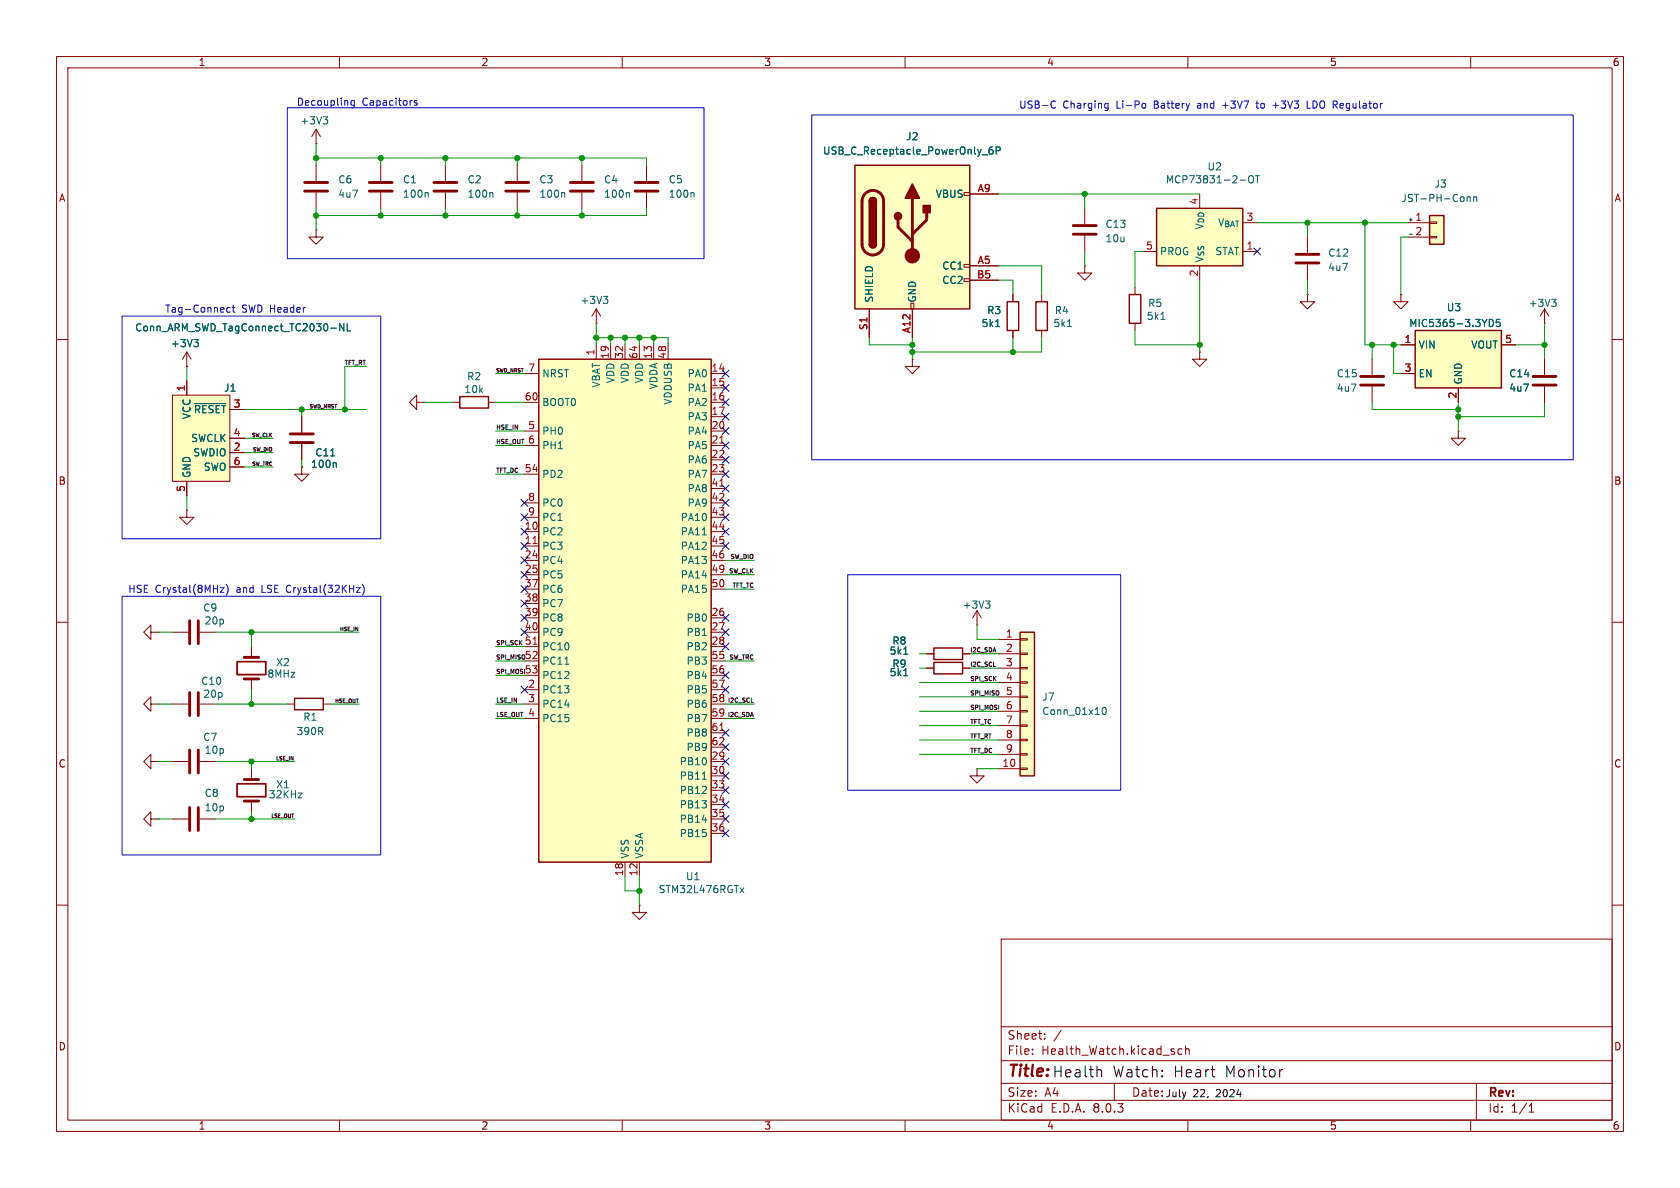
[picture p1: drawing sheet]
<svg xmlns="http://www.w3.org/2000/svg" width="297mm" height="210mm" viewBox="0 0 297 210" stroke-linecap="round" stroke-linejoin="round" font-family="sans-serif">
<g fill="none" stroke="#840000" stroke-width=".18">
<path d="M10 10h277v190h-277zM12 12h273v186h-273zM60 10v2M110 10v2M160 10v2M210 10v2M260 10v2M67.3 29.2v2.8M67.3 34v2.8M78.7 29.2v2.8M78.7 34v2.8M91.4 29.2v2.8"/>
<path d="M91.4 34v2.8M102.9 29.2v2.8M102.9 34v2.8M114.3 29.2v2.8M114.3 34v2.8M10 60h2M55.9 40.6v1.3h1.2l-1.2 1.3-1.3-1.3h1.3M55.9 40.6h.1M285 60h2M10 110h2M163.8 118.1h1.3M170.2 118.1h1.2"/>
<path d="M285 110h2M172.7 135.9v1.3h1.3l-1.3 1.2-1.3-1.2h1.3M172.7 135.9h.1M10 160h2M285 160h2M177 166h108v32h-108zM60 198v2M110 198v2M160 198v2M177 194.5h108M177 191.5h108M177 187.5h108"/>
<path d="M177 181.5h108M182.5 186.3v.1M182.5 185.5v.1M184.7 183.6v.1M184.7 182.8v.1M187.6 182.1l-1.3 2M197 191.5v3M207.6 186v.3M209 185.5l-.5-.1-.3 .3v.4l.2 .2h.6M209.6 185.5l.2-.1 .4 .1v.9M209.6 184.9v1.5M210 198v2"/>
<path d="M260 198v2M261 191.5v6.5M270.3 196.6h.9M270.3 195.5l.4-.4v1.5"/>
</g>
<path d="M65.3 33.8h4M65.3 32.3h4M76.7 33.8h4.1M76.7 32.3h4.1M89.4 33.8h4.1M89.4 32.3h4.1M100.8 33.8h4.1M100.8 32.3h4.1M112.3 33.8h4M112.3 32.3h4" fill="none" stroke="#840000" stroke-width=".51"/>
<path d="M75.5 34l.2 .2v.7M87 34l.1 .2v.7M99.7 34l.1 .2v.7M111.1 34l.2 .2v.7M122.5 34l.2 .2v.7M159.8 119.5h.7" fill="none" stroke="#006464" stroke-width=".18"/>
<path d="M165.1 117.1h5.1v2h-5.1z" fill="none" stroke="#840000" stroke-width=".25"/>
<path d="M180.3 111.8h2.6v25.4h-2.6z" fill="#ffffc2"/>
<g fill="none" stroke="#840000" stroke-width=".18">
<path d="M55.9 25.4h.1M55.9 22.9v2.5M55.9 29.2v2.8M55.9 34v2.8M55.9 22.9l-.8 1.2M55.9 22.9l.7 1.2M73.7 71.1v-1.2l-1.3 1.2 1.3 1.3v-1.3h1.2M74.9 71.1h.1M80 71.1h1.3M86.4 71.1h1.2M176.5 113h3.8M176.5 115.6h3.8"/>
<path d="M176.5 118.1h3.8M180.3 118h1.3v.2h-1.3zM180.3 115.4h1.3v.3h-1.3zM180.3 112.9h1.3v.3h-1.3zM176.5 135.9h3.8M176.5 120.7h3.8M176.5 123.2h3.8M176.5 125.7h3.8M176.5 128.3h3.8M176.5 130.8h3.8M176.5 133.4h3.8M180.3 135.8h1.3v.2h-1.3z"/>
<path d="M180.3 133.2h1.3v.3h-1.3zM180.3 130.7h1.3v.2h-1.3zM180.3 128.1h1.3v.3h-1.3zM180.3 125.6h1.3v.3h-1.3zM180.3 123.1h1.3v.2h-1.3zM180.3 120.5h1.3v.3h-1.3z"/>
</g>
<path d="M81.3 70.1h5.1v2h-5.1zM180.3 111.8h2.6v25.4h-2.6z" fill="none" stroke="#840000" stroke-width=".25"/>
<path d="M57.1 20.6h.8l-.4 .5M57.7 21.1l.2 .3v.3l-.2 .2M195 125.1l.1-.1a.68 .68 0 0 1 .5 .7 .68 .68 0 0 1-.5 .6 .84 .84 0 0 1-.1-1.2z" fill="none" stroke="#006464" stroke-width=".18"/>
<path d="M53.8 33.8h4.1M53.8 32.3h4.1" fill="none" stroke="#840000" stroke-width=".51"/>
<path d="M30.5 69.9h10.1v15.2h-10.1z" fill="#ffffc2"/>
<g fill="none" stroke="#840000" stroke-width=".18">
<path d="M30.5 69.9h10.1v15.2h-10.1zM33 64.8h.1M33 62.2v2.6M33 67.3v2.6M33 62.2l-.7 1.3M33 62.2l.8 1.3M40.6 72.4h2.6M40.6 77.5h2.6M273 63.5v2.8M273 68.3v2.8M33 90.2v1.2h1.3l-1.3 1.3-1.3-1.3h1.3M33 90.2h.1"/>
<path d="M33 85.1v2.5M40.6 80h2.6M40.6 82.6h2.6"/>
</g>
<path d="M58.5 58h1M60.8 57.2v1.3l-.7-1.3v1.3M61.4 57.2v1.3h.6M34.3 60h.8l-.5 .5M34.4 71.3h5.5M34.8 60.5l.3 .2v.3l-.3 .3" fill="none" stroke="#006464" stroke-width=".18"/>
<path d="M271 68.1h4.1M271 66.5h4.1" fill="none" stroke="#840000" stroke-width=".51"/>
<path d="M252.7 38.1h2.6v5.1h-2.6z" fill="#ffffc2"/>
<path d="M248.9 39.4h3.8M252.7 39.2h1.3v.3h-1.3zM105.4 57.2h.1M105.4 54.6l-.8 1.3M105.4 54.6v2.6M105.4 54.6l.8 1.3M248.9 41.9h3.8M252.7 41.8h1.3v.2h-1.3zM273 57.2h.1M273 54.6l-.7 1.3M273 54.6v2.6M273 54.6l.8 1.3" fill="none" stroke="#840000" stroke-width=".18"/>
<path d="M252.7 38.1h2.6v5.1h-2.6z" fill="none" stroke="#840000" stroke-width=".25"/>
<path d="M259.4 34.8v.8M259.4 34.9l.2-.1h.3v.8M260.5 34.9l.2-.1h.3l.1 .8M260.5 34.8v.8M106.7 52.4h.8l-.5 .5M107.2 52.9l.3 .2v.3l-.3 .3M274.3 52.9h.8l-.4 .5M274.9 53.4l.2 .2v.3l-.2 .3" fill="none" stroke="#006464" stroke-width=".18"/>
<path d="M250.2 58.4h15.2v10.2h-15.2z" fill="#ffffc2"/>
<path d="M250.2 58.4h15.2v10.2h-15.2z" fill="none" stroke="#840000" stroke-width=".25"/>
<g fill="none" stroke="#840000" stroke-width=".18">
<path d="M231.1 52.1v1.2h1.3l-1.3 1.3-1.2-1.3h1.2M231.1 52.1h.1M247.6 52.1v1.2h1.3l-1.3 1.3-1.2-1.3h1.2M247.6 52.1h.1M53.3 73.7v2.8M53.3 78.5v2.8M212.1 62.2v1.3h1.3l-1.3 1.3-1.3-1.3h1.3M212.1 62.2h.1M247.6 61h2.6M247.6 66h2.6M257.8 68.6v2.5M265.4 61h2.6"/>
<path d="M53.3 82.6v1.2h1.3l-1.3 1.3-1.2-1.3h1.2M53.3 82.6h.1"/>
</g>
<path d="M263.3 56.5a.64 .64 0 0 1 .7 .6 .64 .64 0 0 1-.7 .6zM265.2 56.5h-.6l-.1 .6 .2-.2 .4 .1 .1 .2v.4l-.2 .1-.5-.1M58.5 80.6h.7M59.3 81.8l.2 .2v.6" fill="none" stroke="#006464" stroke-width=".18"/>
<path d="M51.3 78.2h4.1M51.3 76.7h4.1" fill="none" stroke="#840000" stroke-width=".51"/>
<path d="M95.2 63.5h30.5v88.9h-30.5z" fill="#ffffc2"/>
<path d="M199.6 52.1h2.1v5.1h-2.1zM95.2 63.5h30.5v88.9h-30.5zM52.1 123.4h5v2.1h-5z" fill="none" stroke="#840000" stroke-width=".25"/>
<g fill="none" stroke="#840000" stroke-width=".18">
<path d="M200.7 50.8v1.3M200.7 57.2v1.2M231.1 41.9v2.8M231.1 46.7v2.8M92.7 66h2.5M92.7 71.1h2.5M92.7 76.2h2.5M92.7 78.7h2.5M105.4 61v2.5M107.9 61v2.5M110.5 61v2.5M113 61v2.5"/>
<path d="M115.6 61v2.5M118.1 61v2.5M125.7 66h2.6M125.7 68.6h2.6M125.7 71.1h2.6M125.7 73.7h2.6M125.7 76.2h2.6M125.7 78.7h2.6M242.6 63.5v2.8M242.6 68.3v2.8M257.8 76.2v1.3h1.3l-1.3 1.2-1.3-1.2h1.3M257.8 76.2h.1"/>
<path d="M92.7 94h2.5M92.7 96.5h2.5M92.7 83.8h2.5M92.7 99.1h2.5M92.7 88.9h2.5M92.7 91.4h2.5M125.7 94h2.6M125.7 96.5h2.6M125.7 81.3h2.6M125.7 83.8h2.6M125.7 99.1h2.6M125.7 86.4h2.6"/>
<path d="M125.7 88.9h2.6M125.7 91.4h2.6M92.7 101.6h2.5M92.7 109.2h2.5M92.7 111.8h2.5M92.7 114.3h2.5M92.7 104.1h2.5M92.7 106.7h2.5M92.7 116.8h2.5M92.7 119.4h2.5M125.7 101.6h2.6M125.7 109.2h2.6"/>
<path d="M125.7 111.8h2.6M125.7 114.3h2.6M125.7 104.1h2.6M125.7 116.8h2.6M125.7 119.4h2.6M30.5 124.5h2.8M50.8 124.5h1.3M57.1 124.5h1.3M92.7 121.9h2.5M92.7 124.5h2.5M92.7 127h2.5M125.7 121.9h2.6"/>
<path d="M125.7 134.6h2.6M125.7 124.5h2.6M125.7 137.2h2.6M125.7 139.7h2.6M125.7 127h2.6M125.7 129.5h2.6M125.7 132.1h2.6M30.5 144.8h2.8M35.3 144.8h2.8M110.5 152.4v2.5M113 152.4v2.5M125.7 142.2h2.6"/>
<path d="M125.7 144.8h2.6M125.7 147.3h2.6"/>
</g>
<path d="M127.2 78.3h.8M94.2 96.1h.7M127.2 85.9h.8M94.2 113.9h.7M127.2 129.1h.8" fill="none" stroke="#a90000" stroke-width=".18"/>
<path d="M205.2 56.5h.8M124.2 94.6h.7M99.8 117.4h.8M124.2 137.7h.7M130.8 157l.7 .8M131.5 157l-.7 .8" fill="none" stroke="#006464" stroke-width=".18"/>
<path d="M229.1 46.5h4.1M229.1 45h4.1M240.5 68.1h4.1M240.5 66.5h4.1M33.5 122.4v4.1M35.1 122.4v4.1M33.5 142.7v4.1M35.1 142.7v4.1" fill="none" stroke="#840000" stroke-width=".51"/>
<path d="M204.5 36.8h15.2v10.2h-15.2z" fill="#ffffc2"/>
<path d="M204.5 36.8h15.2v10.2h-15.2z" fill="none" stroke="#840000" stroke-width=".25"/>
<path d="M191.8 36.8v2.8M191.8 41.7v2.8M201.9 44.5h2.6M212.1 47v2.5M219.7 44.5h2.5" fill="none" stroke="#840000" stroke-width=".18"/>
<path d="M219.2 31.8h1M220.8 31.2l.2-.1a.43 .43 0 0 1 .6 .4v.4a.42 .42 0 0 1-.4 .4 .42 .42 0 0 1-.5-.4zM221.9 31.1h.8M222.3 31.1v1.2" fill="none" stroke="#006464" stroke-width=".18"/>
<path d="M189.7 39.9h4.1M189.7 41.4h4.1" fill="none" stroke="#840000" stroke-width=".51"/>
<path d="M151.1 29.2h20.3v25.4h-20.3z" fill="#ffffc2"/>
<g fill="none" stroke="#840000" stroke-width=".18">
<path d="M170.4 34h1v.5h-1zM171.4 34.3h5.1M153.7 54.6v5.1M161 53.6h.5v1h-.5zM161.3 54.6v5.1M170.4 49.3h1v.5h-1zM170.4 46.7h1v.5h-1zM171.4 47h5.1M171.4 49.5h5.1M179.1 52.1v1.2M179.1 58.4v1.3M184.1 52.1v1.2"/>
<path d="M184.1 58.4v1.3M191.8 47v1.3h1.2l-1.2 1.2-1.3-1.2h1.3M191.8 47h.1M247.6 52.1h.1M33 64.8h.1M33 67.3v2.6M40.6 72.4h2.6M40.6 77.5h2.6M53.3 73.7v2.8M53.3 78.5v2.8M161.3 63.5v1.3h1.3l-1.3 1.2-1.3-1.2h1.3M161.3 63.5h.1"/>
<path d="M247.6 61h2.6M247.6 66h2.6M257.8 68.6v2.5M265.4 61h2.6M273 63.5v2.8M273 68.3v2.8M33 85.1v2.5M40.6 80h2.6M40.6 82.6h2.6M53.3 82.6h.1M26.7 111.8v-1.3l-1.3 1.3 1.3 1.2v-1.2h1.2M27.9 111.8h.1"/>
<path d="M30.5 111.8h2.8M35.3 111.8h2.8M44.4 114.3v1.9M163.8 115.6h1.3M163.8 118.1h1.3M170.2 115.6h1.2M170.2 118.1h1.2M172.7 110.5h.1M172.7 108l-.7 1.2M172.7 108v2.5M172.7 108l.8 1.2M26.7 124.5v-1.3l-1.3 1.3 1.3 1.2v-1.2h1.2"/>
<path d="M26.7 134.6v-1.2l-1.3 1.2 1.3 1.3v-1.3h1.2M27.9 124.5h.1M27.9 134.6h.1M30.5 134.6h2.8M35.3 134.6h2.8M44.4 120v1.9M44.4 135.9v1.9M26.7 144.8v-1.3l-1.3 1.3 1.3 1.3v-1.3h1.2M27.9 144.8h.1M44.4 141.6v1.9M113 160v1.3h1.3l-1.3 1.3-1.2-1.3h1.2M113 160h.1"/>
</g>
<path d="M151.1 29.2h20.3v25.4h-20.3zM153.7 35.6a.64 .64 0 0 1 .6-.7 .64 .64 0 0 1 .6 .7M153.7 43.2a.64 .64 0 0 0 .6 .6 .64 .64 0 0 0 .6-.6M178.1 53.3h2v5.1h-2zM183.1 53.3h2.1v5.1h-2.1zM165.1 114.6h5.1v2h-5.1z" fill="none" stroke="#840000" stroke-width=".25"/>
<path d="M153 34.2a1.9 1.9 0 0 1 2-.4 1.9 1.9 0 0 1 1.2 1.8v7.6a1.91 1.91 0 0 1-1.9 1.9 1.91 1.91 0 0 1-1.9-1.9v-7.8l.2-.6zM158.7 38.9v1.2l2.6 2.6M161.3 35.1v10.1M163.8 37.6v1.3l-2.5 2.5M33.5 109.7v4.1M35.1 109.7v4.1M43.2 116.2h2.5M33.5 132.6v4.1M35.1 132.6v4.1M43.2 120h2.5M43.2 137.8h2.5M43.2 141.6h2.5" fill="none" stroke="#840000" stroke-width=".51"/>
<g fill="#840000" stroke="#840000" stroke-width=".25">
<path d="M153.7 43.2h1.2a.64 .64 0 0 1-.6 .6 .64 .64 0 0 1-.6-.6z"/>
<path d="M153.7 35.6h1.2v7.6h-1.2z"/>
<path d="M153.9 35.1a.64 .64 0 0 1 .6-.1 .64 .64 0 0 1 .4 .6h-1.2z"/>
<path d="M161.3 32.5l1.3 2.6h-2.6z"/>
<path d="M163.2 36.3h1.3v1.3h-1.3z"/>
<circle cx="158.7" cy="38.2" r=".63"/>
</g>
<circle cx="161.3" cy="45.2" r="1.27" fill="#840000" stroke="#840000" stroke-width=".18"/>
<g fill="none" stroke="#006464" stroke-width=".18">
<path d="M173.6 27.4h1M175.4 26h-.3a.86 .86 0 0 0 0 1.2l.4-.1 .1-.4-.3-.2h-.3l-.2 .2M176.1 26.6h.6l.1-.2v-.3l-.7-.1v1.2M58.5 58h1M60.8 57.2v1.3l-.7-1.3v1.3M61.4 57.2v1.3h.6M176 57.7h.7M188.7 57.7h.7M263.3 56.5a.64 .64 0 0 1 .7 .6 .64 .64 0 0 1-.7 .6zM265.2 56.5h-.6l-.1 .6 .2-.2 .4 .1 .1 .2v.4l-.2 .1-.5-.1M34.3 60h.8l-.5 .5M34.4 71.3h5.5"/>
<path d="M34.8 60.5l.3 .2v.3l-.3 .3M58.5 80.6h.7M59.3 81.8l.2 .2v.6M159.8 115.6h.7M159.8 119.5h.7M174.2 106.2h.8l-.4 .5M174.8 106.7l.2 .3v.3l-.2 .2M52.7 140.2h.7l-.7 .8h.7"/>
</g>
<path d="M41.9 117h5.1v2.3h-5.1zM41.9 138.6h5.1v2.2h-5.1z" fill="none" stroke="#840000" stroke-width=".3"/>
<path d="M249.2 41.4h.5M132.8 124.1h.4" fill="none" stroke="#0f0f0f" stroke-width=".18"/>
<path d="M194.2 189.1l.5 .1 .1 .2v1M226.8 189.1l-.5 .2" fill="none" stroke="#000" stroke-width=".18"/>
<g fill="none" stroke="#0000c2" stroke-width=".18">
<path d="M50.8 19.1h73.7v26.6h-73.7zM62.6 17.8v1l-.2 .2h-.3M62.6 17.8h-.3l-.3 .2 .2 .6h.4M73.7 17.8h-.3l-.2 .2 .1 .1 .4 .2v.3h-.5M186 17.9l.3-.1 .3 .2M186.6 19l-.3 .1h-.3M195.5 18.3h.4M195.9 19.1h-.4M195.9 18.3v1l-.1 .2h-.3M202.1 18.3h.3l.1 .2v.5l-.4 .1M216.2 18.6h.9M222 18.3h.5"/>
<path d="M222.2 17.8v1.1l.3 .2M225 18.6h1M231.1 17.8v1.3h.6M143.5 20.3h134.6v61h-134.6zM21.6 55.9h45.7v39.4h-45.7zM40.7 54.4l-.4-.1-.2 .3 .1 .5h.5M41.1 54.3h.4M41.2 53.9v1.1l.3 .2M21.6 105.4h45.7v45.7h-45.7zM38.9 103.9h.7l-.7 .8h.7M40 103.3a1.46 1.46 0 0 1 0 1.9M63 103.9h.7l-.7 .8h.7"/>
<path d="M64 103.3a1.46 1.46 0 0 1 0 1.9M149.9 101.6h48.2v38.1h-48.2z"/>
</g>
<g fill="none" stroke="#009600" stroke-width=".18">
<path d="M55.9 25.4v3.8M55.9 36.8v3.8M55.9 27.9h58.4v1.3M67.3 27.9v1.3M67.3 36.8v1.3M78.7 27.9v1.3M78.7 36.8v1.3M91.4 27.9v1.3M91.4 36.8v1.3M102.9 27.9v1.3M102.9 36.8v1.3M114.3 36.8v1.3h-58.4"/>
<path d="M176.5 34.3h35.6M191.8 34.3v2.5M222.2 39.4h26.7M231.1 39.4v2.5M241.3 39.4v21.6h6.3M105.4 59.7h12.7v1.3M105.4 57.2v3.8M107.9 59.7v1.3M110.5 59.7v1.3M113 59.7v1.3M115.6 59.7v1.3M153.7 59.7v1.3h7.6"/>
<path d="M161.3 59.7v3.8M176.5 47h7.6v5.1M176.5 49.5h2.6v2.6M179.1 59.7v2.5M184.1 59.7v2.5h-22.8M191.8 44.5v2.5M200.7 58.4v2.6h11.4M201.9 44.5h-1.2v6.3M212.1 49.5v12.7M231.1 49.5v2.6M248.9 41.9h-1.3v10.2M273 57.2v6.3"/>
<path d="M33 64.8v2.5M43.2 72.4h21.6M43.2 77.5h5.1M53.3 72.4v1.3M64.8 64.8h-3.8v7.6M74.9 71.1h5.1M87.6 76.2h5.1M87.6 71.1h5.1M87.6 78.7h5.1M87.6 66h5.1M242.6 71.1v1.3h15.2M242.6 61v2.5"/>
<path d="M246.4 61v5h1.2M257.8 71.1v5.1M268 61h5M273 71.1v2.6h-15.2M33 87.6v2.6M43.2 82.6h5.1M43.2 80h5.1M53.3 81.3v1.3M87.6 83.8h5.1M128.3 99.1h5M27.9 111.8h2.6M38.1 111.8h25.4"/>
<path d="M44.4 111.8v2.5M87.6 114.3h5.1M87.6 116.8h5.1M87.6 119.4h5.1M128.3 116.8h5M128.3 101.6h5M128.3 104.1h5M162.6 118.1h1.2M162.6 115.6h1.2M171.4 118.1h5.1M171.4 115.6h5.1M172.7 110.5v2.5h3.8"/>
<path d="M27.9 124.5h2.6M27.9 134.6h2.6M38.1 124.5h12.7M38.1 134.6h14M44.4 121.9v2.6M44.4 134.6v1.3M58.4 124.5h5.1M87.6 124.5h5.1M87.6 127h5.1M128.3 124.5h5M128.3 127h5M162.6 120.7h13.9"/>
<path d="M162.6 133.4h13.9M162.6 128.3h13.9M162.6 125.7h13.9M162.6 130.8h13.9M162.6 123.2h13.9M172.7 135.9h3.8M27.9 144.8h2.6M38.1 144.8h14M44.4 143.5v1.3M110.5 154.9v2.6h2.5M113 154.9v5.1"/>
</g>
<g fill="none" stroke="#000084" stroke-width=".18">
<path d="M221.6 43.8l1.3 1.3M222.9 43.8l-1.3 1.3M127.7 65.4l1.2 1.2M127.7 68l1.2 1.2M127.7 70.5l1.2 1.2M127.7 73.1l1.2 1.2M127.7 75.6l1.2 1.2M127.7 78.1l1.2 1.2M128.9 75.6l-1.2 1.2M128.9 73.1l-1.2 1.2M128.9 70.5l-1.2 1.2M128.9 65.4l-1.2 1.2"/>
<path d="M128.9 68l-1.2 1.2M128.9 78.1l-1.2 1.2M92.1 88.3l1.2 1.2M92.1 98.5l1.2 1.2M92.1 95.9l1.2 1.2M92.1 93.4l1.2 1.2M92.1 90.8l1.2 1.2M93.3 88.3l-1.2 1.2M93.3 98.5l-1.2 1.2M93.3 95.9l-1.2 1.2M93.3 93.4l-1.2 1.2M93.3 90.8l-1.2 1.2"/>
<path d="M127.7 80.7l1.2 1.2M127.7 83.2l1.2 1.2M127.7 85.8l1.2 1.2M127.7 88.3l1.2 1.2M127.7 90.8l1.2 1.2M127.7 93.4l1.2 1.2M127.7 95.9l1.2 1.2M128.9 85.8l-1.2 1.2M128.9 80.7l-1.2 1.2M128.9 83.2l-1.2 1.2M128.9 88.3l-1.2 1.2M128.9 90.8l-1.2 1.2"/>
<path d="M128.9 93.4l-1.2 1.2M128.9 95.9l-1.2 1.2M92.1 111.2l1.2 1.2M92.1 108.6l1.2 1.2M92.1 106.1l1.2 1.2M92.1 103.5l1.2 1.2M92.1 101l1.2 1.2M93.3 111.2l-1.2 1.2M93.3 108.6l-1.2 1.2M93.3 106.1l-1.2 1.2M93.3 103.5l-1.2 1.2M93.3 101l-1.2 1.2"/>
<path d="M127.7 111.2l1.2 1.2M127.7 113.7l1.2 1.2M127.7 118.8l1.2 1.2M127.7 108.6l1.2 1.2M128.9 111.2l-1.2 1.2M128.9 113.7l-1.2 1.2M128.9 118.8l-1.2 1.2M128.9 108.6l-1.2 1.2M92.1 121.3l1.2 1.2M93.3 121.3l-1.2 1.2M127.7 128.9l1.2 1.2M127.7 131.5l1.2 1.2"/>
<path d="M127.7 134l1.2 1.2M127.7 136.6l1.2 1.2M127.7 139.1l1.2 1.2M127.7 121.3l1.2 1.2M128.9 128.9l-1.2 1.2M128.9 131.5l-1.2 1.2M128.9 134l-1.2 1.2M128.9 136.6l-1.2 1.2M128.9 139.1l-1.2 1.2M128.9 121.3l-1.2 1.2M127.7 141.6l1.2 1.2M127.7 144.2l1.2 1.2"/>
<path d="M127.7 146.7l1.2 1.2M128.9 141.6l-1.2 1.2M128.9 144.2l-1.2 1.2M128.9 146.7l-1.2 1.2"/>
</g>
<g fill="#009600" stroke="#009600" stroke-width=".18">
<circle cx="110.5" cy="59.7" r=".46"/>
<circle cx="113" cy="59.7" r=".46"/>
<circle cx="102.9" cy="38.1" r=".46"/>
<circle cx="102.9" cy="27.9" r=".46"/>
<circle cx="105.4" cy="59.7" r=".46"/>
<circle cx="107.9" cy="59.7" r=".46"/>
<circle cx="115.6" cy="59.7" r=".46"/>
<circle cx="44.4" cy="144.8" r=".46"/>
<circle cx="44.4" cy="134.6" r=".46"/>
<circle cx="44.4" cy="124.5" r=".46"/>
<circle cx="113" cy="157.5" r=".46"/>
<circle cx="53.3" cy="72.4" r=".46"/>
<circle cx="78.7" cy="38.1" r=".46"/>
<circle cx="78.7" cy="27.9" r=".46"/>
<circle cx="91.4" cy="38.1" r=".46"/>
<circle cx="91.4" cy="27.9" r=".46"/>
<circle cx="55.9" cy="27.9" r=".46"/>
<circle cx="67.3" cy="27.9" r=".46"/>
<circle cx="67.3" cy="38.1" r=".46"/>
<circle cx="55.9" cy="38.1" r=".46"/>
<circle cx="44.4" cy="111.8" r=".46"/>
<circle cx="61" cy="72.4" r=".46"/>
<circle cx="179.1" cy="62.2" r=".46"/>
<circle cx="161.3" cy="61" r=".46"/>
<circle cx="161.3" cy="62.2" r=".46"/>
<circle cx="246.4" cy="61" r=".46"/>
<circle cx="273" cy="61" r=".46"/>
<circle cx="242.6" cy="61" r=".46"/>
<circle cx="257.8" cy="73.7" r=".46"/>
<circle cx="257.8" cy="72.4" r=".46"/>
<circle cx="191.8" cy="34.3" r=".46"/>
<circle cx="241.3" cy="39.4" r=".46"/>
<circle cx="231.1" cy="39.4" r=".46"/>
<circle cx="212.1" cy="61" r=".46"/>
</g>
<text font-size="2.8" x="178" y="190.9">Title: Health</text>
<g font-size="2.7">
<text x="196.7" y="190.7">Watch:</text>
<text x="207.5" y="190.7">Heart</text>
<text x="216.6" y="190.7">Monitor</text>
</g>
<g font-size="2.1" fill="#840000">
<text x="178" y="184">Sheet:</text>
<text x="178" y="186.7">File:</text>
<text x="184.1" y="186.7">Health_Watch.kicad_sch</text>
<text x="178" y="196.9">KiCad</text>
<text x="178" y="194.1">Size:</text>
<text x="184.7" y="194.1">A4</text>
<text x="185.7" y="196.9">E.D.A.</text>
<text x="193.3" y="196.9">8.0.3</text>
<text x="200" y="194.1">Date:</text>
<text x="263" y="194.3">Rev:</text>
<text x="263" y="196.9">Id:</text>
<text x="267.1" y="196.9">1/1</text>
</g>
<g font-size="1.8" fill="#840000">
<text x="35" y="11.9">1</text>
<text x="85" y="11.9">2</text>
<text x="135" y="11.9">3</text>
<text x="185" y="11.9">4</text>
<text x="235" y="11.9">5</text>
<text x="285" y="11.9">6</text>
<text x="10.3" y="35.9">A</text>
<text x="285.3" y="35.9">A</text>
<text x="10.3" y="85.9">B</text>
<text x="285.3" y="85.9">B</text>
<text x="10.3" y="135.9">C</text>
<text x="285.3" y="135.9">C</text>
<text x="10.3" y="185.9">D</text>
<text x="285.3" y="185.9">D</text>
<text x="35" y="199.9">1</text>
<text x="85" y="199.9">2</text>
<text x="135" y="199.9">3</text>
<text x="185" y="199.9">4</text>
<text x="235" y="199.9">5</text>
<text x="285" y="199.9">6</text>
</g>
<g font-size="1.8" fill="#0000c2">
<text x="52.4" y="18.9">Decoupling</text>
<text x="64" y="18.9">Capacitors</text>
<text x="180.1" y="19.4">USB-C</text>
<text x="187.9" y="19.4">Charging</text>
<text x="197.5" y="19.4">Li-Po</text>
<text x="204.3" y="19.4">Battery</text>
<text x="212.1" y="19.4">and</text>
<text x="216.8" y="19.4">+3V7</text>
<text x="223" y="19.4">to</text>
<text x="226.1" y="19.4">+3V3</text>
<text x="232.3" y="19.4">LDO Regulator</text>
<text x="29.1" y="55.5">Tag-Connect</text>
<text x="42.7" y="55.5">SWD Header</text>
<text x="22.6" y="105">HSE Crystal(8MHz)</text>
<text x="41.9" y="105">and</text>
<text x="46.5" y="105">LSE Crystal(32KHz)</text>
</g>
<g font-size="1.8" fill="#006464">
<text x="53" y="22.2">+3V3</text>
<text x="145.4" y="27.5">USB_C_Receptacle_PowerOnly_6P</text>
<text x="160.1" y="25">J2</text>
<text x="59.7" y="32.6">C6</text>
<text x="59.7" y="35.2">4u7</text>
<text x="71.1" y="32.6">C1</text>
<text x="71.1" y="35.2">100n</text>
<text x="82.6" y="32.6">C2</text>
<text x="82.6" y="35.2">100n</text>
<text x="95.3" y="32.6">C3</text>
<text x="95.3" y="35.2">100n</text>
<text x="106.7" y="32.6">C4</text>
<text x="106.7" y="35.2">100n</text>
<text x="118.1" y="32.6">C5</text>
<text x="118.1" y="35.2">100n</text>
<text x="165.3" y="35.2">VBUS</text>
<text x="206" y="32.6">MCP73831-2-OT</text>
<text x="213.4" y="30.3">U2</text>
<text x="247.7" y="35.9">JST-PH-Conn</text>
<text x="253.5" y="33.4">J3</text>
<text x="195.3" y="40.5">C13</text>
<text x="215.2" y="40.2">V_{BAT}</text>
<text x="166.5" y="47.9">CC1</text>
<text x="195.3" y="43">10u</text>
<text x="205" y="45.3">PROG</text>
<text x="213" y="46.5" transform="rotate(-90 213 46.5)">V_{SS}V_{DD}</text>
<text x="214.8" y="45.3">STAT</text>
<text x="234.7" y="45.6">C12</text>
<text x="102.5" y="53.9">+3V3</text>
<text x="154.5" y="53.6" transform="rotate(-90 154.5 53.6)">SHIELD</text>
<text x="162.2" y="53.6" transform="rotate(-90 162.2 53.6)">GND</text>
<text x="166.5" y="50.4">CC2</text>
<text x="234.7" y="48.1">4u7</text>
<text x="23.8" y="58.8">Conn_ARM_SWD_TagConnect_TC2030-NL</text>
<text x="173.4" y="58">5k1</text>
<text x="174.4" y="55.7">R3</text>
<text x="186.1" y="58">5k1</text>
<text x="186.4" y="55.7">R4</text>
<text x="202.6" y="56.7">5k1</text>
<text x="202.9" y="54.5">R5</text>
<text x="249" y="58">MIC5365-3.3YD5</text>
<text x="255.7" y="55.2">U3</text>
<text x="270.2" y="54.5">+3V3</text>
<text x="30.1" y="61.6">+3V3</text>
<text x="250.7" y="61.8">VIN</text>
<text x="260" y="61.8">VOUT</text>
<text x="39.5" y="69.4">J1</text>
<text x="82" y="69.7">10k</text>
<text x="82.5" y="67.4">R2</text>
<text x="95.8" y="72">BOOT0</text>
<text x="95.8" y="66.9">NRST</text>
<text x="106.3" y="68.6" transform="rotate(-90 106.3 68.6)">VBAT</text>
<text x="108.8" y="67.8" transform="rotate(-90 108.8 67.8)">VDD</text>
<text x="111.4" y="67.8" transform="rotate(-90 111.4 67.8)">VDD</text>
<text x="113.9" y="67.8" transform="rotate(-90 113.9 67.8)">VDD</text>
<text x="116.4" y="68.9" transform="rotate(-90 116.4 68.9)">VDDA</text>
<text x="119" y="71.6" transform="rotate(-90 119 71.6)">VDDUSB</text>
<text x="121.5" y="66.9">PA0</text>
<text x="121.5" y="69.4">PA1</text>
<text x="121.5" y="72">PA2</text>
<text x="236.2" y="66.9">C15</text>
<text x="236.2" y="69.4">4u7</text>
<text x="250.7" y="66.9">EN</text>
<text x="258.7" y="68.1" transform="rotate(-90 258.7 68.1)">GND</text>
<text x="266.7" y="66.9">C14</text>
<text x="266.7" y="69.4">4u7</text>
<text x="33.9" y="74.2" transform="rotate(-90 33.9 74.2)">VCC</text>
<text x="34.2" y="73.3">~{RESET}</text>
<text x="95.8" y="77.1">PH0</text>
<text x="121.5" y="74.5">PA3</text>
<text x="121.5" y="77.1">PA4</text>
<text x="33.7" y="78.3">SWCLK</text>
<text x="34.1" y="80.9">SWDIO</text>
<text x="35.9" y="83.4">SWO</text>
<text x="54.9" y="82.9">100n</text>
<text x="55.6" y="80.9">C11</text>
<text x="95.8" y="79.6">PH1</text>
<text x="121.5" y="79.6">PA5</text>
<text x="121.5" y="82.1">PA6</text>
<text x="33.9" y="84.6" transform="rotate(-90 33.9 84.6)">GND</text>
<text x="95.8" y="84.7">PD2</text>
<text x="95.8" y="89.8">PC0</text>
<text x="121.5" y="84.7">PA7</text>
<text x="121.5" y="87.2">PA8</text>
<text x="121.5" y="89.8">PA9</text>
<text x="95.8" y="94.8">PC2</text>
<text x="95.8" y="92.3">PC1</text>
<text x="120.2" y="92.3">PA10</text>
<text x="120.2" y="94.8">PA11</text>
<text x="95.8" y="97.4">PC3</text>
<text x="95.8" y="99.9">PC4</text>
<text x="120.2" y="97.4">PA12</text>
<text x="120.2" y="99.9">PA13</text>
<text x="95.8" y="102.5">PC5</text>
<text x="95.8" y="105">PC6</text>
<text x="95.8" y="107.5">PC7</text>
<text x="120.2" y="102.5">PA14</text>
<text x="120.2" y="105">PA15</text>
<text x="170.1" y="107.8">+3V3</text>
<text x="35.8" y="108.3">C9</text>
<text x="36.1" y="110.6">20p</text>
<text x="95.8" y="110.1">PC8</text>
<text x="95.8" y="112.6">PC9</text>
<text x="121.3" y="110.1">PB0</text>
<text x="121.3" y="112.6">PB1</text>
<text x="47.2" y="120">8MHz</text>
<text x="48.7" y="118">X2</text>
<text x="95.8" y="115.2">PC10</text>
<text x="95.8" y="117.7">PC11</text>
<text x="121.3" y="115.2">PB2</text>
<text x="121.3" y="117.7">PB3</text>
<text x="157.2" y="119.7">5k1</text>
<text x="157.2" y="115.9">5k1</text>
<text x="157.7" y="118.2">R9</text>
<text x="157.7" y="114.1">R8</text>
<text x="35.5" y="121.3">C10</text>
<text x="35.8" y="123.5">20p</text>
<text x="95.8" y="122.8">PC13</text>
<text x="95.8" y="125.3">PC14</text>
<text x="95.8" y="120.2">PC12</text>
<text x="121.3" y="120.2">PB4</text>
<text x="121.3" y="122.8">PB5</text>
<text x="121.3" y="125.3">PB6</text>
<text x="184.2" y="124.1">J7</text>
<text x="35.8" y="131.2">C7</text>
<text x="52.3" y="130.1">390R</text>
<text x="53.5" y="127.6">R1</text>
<text x="95.8" y="127.9">PC15</text>
<text x="121.3" y="127.9">PB7</text>
<text x="121.3" y="130.4">PB8</text>
<text x="184.2" y="126.6">Conn_01x10</text>
<text x="36.1" y="133.5">10p</text>
<text x="120.1" y="135.5">PB10</text>
<text x="121.3" y="132.9">PB9</text>
<text x="36.1" y="141.1">C8</text>
<text x="36.1" y="143.6">10p</text>
<text x="47.4" y="141.3">32KHz</text>
<text x="48.7" y="139.5">X1</text>
<text x="120.1" y="138">PB11</text>
<text x="120.1" y="140.6">PB12</text>
<text x="120.1" y="143.1">PB13</text>
<text x="120.1" y="145.6">PB14</text>
<text x="120.1" y="148.2">PB15</text>
<text x="111.4" y="151.9" transform="rotate(-90 111.4 151.9)">VSS</text>
<text x="113.9" y="151.9" transform="rotate(-90 113.9 151.9)">VSSA</text>
<text x="121.2" y="155.8">U1</text>
<text x="116.3" y="158.1">STM32L476RGTx</text>
</g>
<g font-size="1.8" fill="#a90000">
<text x="172.7" y="34">A9</text>
<text x="211.8" y="36.3" transform="rotate(-90 211.8 36.3)">4</text>
<text x="220.3" y="39.1">3</text>
<text x="250.1" y="39.1">1</text>
<text x="250.1" y="41.7">2</text>
<text x="172.7" y="46.7">A5</text>
<text x="202.5" y="44.2">5</text>
<text x="220.3" y="44.2">1</text>
<text x="172.6" y="49.3">B5</text>
<text x="211.8" y="49" transform="rotate(-90 211.8 49)">2</text>
<text x="153.4" y="58.5" transform="rotate(-90 153.4 58.5)">S1</text>
<text x="161" y="59" transform="rotate(-90 161 59)">A12</text>
<text x="93.3" y="65.8">7</text>
<text x="105.2" y="62.9" transform="rotate(-90 105.2 62.9)">1</text>
<text x="107.7" y="63.5" transform="rotate(-90 107.7 63.5)">19</text>
<text x="110.2" y="63.5" transform="rotate(-90 110.2 63.5)">32</text>
<text x="112.8" y="63.5" transform="rotate(-90 112.8 63.5)">64</text>
<text x="115.3" y="63.5" transform="rotate(-90 115.3 63.5)">13</text>
<text x="117.9" y="63.5" transform="rotate(-90 117.9 63.5)">48</text>
<text x="125.7" y="65.8">14</text>
<text x="248.2" y="60.7">1</text>
<text x="248.2" y="65.8">3</text>
<text x="266" y="60.7">5</text>
<text x="32.8" y="69.3" transform="rotate(-90 32.8 69.3)">1</text>
<text x="92.7" y="70.9">60</text>
<text x="125.7" y="68.3">15</text>
<text x="125.7" y="70.9">16</text>
<text x="257.6" y="70.6" transform="rotate(-90 257.6 70.6)">2</text>
<text x="41.2" y="72.1">3</text>
<text x="41.2" y="77.2">4</text>
<text x="93.3" y="75.9">5</text>
<text x="125.7" y="73.4">17</text>
<text x="125.7" y="75.9">20</text>
<text x="41.2" y="79.8">2</text>
<text x="41.2" y="82.3">6</text>
<text x="92.7" y="83.6">54</text>
<text x="93.3" y="78.5">6</text>
<text x="125.7" y="78.5">21</text>
<text x="125.7" y="81">22</text>
<text x="125.7" y="83.6">23</text>
<text x="32.8" y="87.1" transform="rotate(-90 32.8 87.1)">5</text>
<text x="93.3" y="88.6">8</text>
<text x="125.7" y="86.1">41</text>
<text x="125.7" y="88.6">42</text>
<text x="92.7" y="93.7">10</text>
<text x="93.3" y="91.2">9</text>
<text x="125.7" y="91.2">43</text>
<text x="125.7" y="93.7">44</text>
<text x="92.7" y="96.3">11</text>
<text x="92.7" y="98.8">24</text>
<text x="92.7" y="101.3">25</text>
<text x="125.7" y="96.3">45</text>
<text x="125.7" y="98.8">46</text>
<text x="125.7" y="101.3">49</text>
<text x="92.7" y="103.9">37</text>
<text x="92.7" y="106.4">38</text>
<text x="125.7" y="103.9">50</text>
<text x="92.7" y="109">39</text>
<text x="92.7" y="111.5">40</text>
<text x="125.7" y="109">26</text>
<text x="125.7" y="111.5">27</text>
<text x="177.7" y="112.8">1</text>
<text x="92.7" y="114">51</text>
<text x="125.7" y="114">28</text>
<text x="125.7" y="116.6">55</text>
<text x="125.7" y="119.1">56</text>
<text x="177.7" y="115.3">2</text>
<text x="177.7" y="117.9">3</text>
<text x="93.3" y="121.7">2</text>
<text x="93.3" y="124.2">3</text>
<text x="125.7" y="121.7">57</text>
<text x="125.7" y="124.2">58</text>
<text x="177.7" y="120.4">4</text>
<text x="177.7" y="122.9">5</text>
<text x="177.7" y="125.5">6</text>
<text x="93.3" y="126.7">4</text>
<text x="125.7" y="126.7">59</text>
<text x="125.7" y="129.3">61</text>
<text x="125.7" y="131.8">62</text>
<text x="177.7" y="128">7</text>
<text x="177.7" y="130.6">8</text>
<text x="125.7" y="134.4">29</text>
<text x="125.7" y="136.9">30</text>
<text x="177.1" y="135.6">10</text>
<text x="177.7" y="133.1">9</text>
<text x="125.7" y="139.4">33</text>
<text x="125.7" y="142">34</text>
<text x="125.7" y="144.5">35</text>
<text x="125.7" y="147.1">36</text>
<text x="110.2" y="155" transform="rotate(-90 110.2 155)">18</text>
<text x="112.8" y="155" transform="rotate(-90 112.8 155)">12</text>
</g>
<g font-size="1.8" fill="#0f0f0f">
<text x="92.7" y="116.6">52</text>
<text x="92.7" y="119.1">53</text>
</g>
<g font-size="1.8">
<text x="206" y="194.2">July</text>
<text x="210.9" y="194.2">22,</text>
<text x="215.1" y="194.2">2024</text>
</g>
<g font-size="1.1" fill="#0f0f0f">
<text x="60.7" y="64.6">TFT_RT</text>
<text x="87.6" y="76">HSE_IN</text>
<text x="87.6" y="83.6">TFT_DC</text>
<text x="87.6" y="78.5">HSE_OUT</text>
<text x="128.7" y="101.4">SW_CLK</text>
<text x="128.9" y="98.9">SW_DIO</text>
<text x="129.3" y="103.9">TFT_TC</text>
<text x="87.6" y="116.6">SPI_MISO</text>
<text x="87.6" y="119.2">SPI_MOSI</text>
<text x="87.6" y="114.1">SPI_SCK</text>
<text x="128.8" y="116.6">SW_TRC</text>
<text x="171.4" y="117.9">I2C_SCL</text>
<text x="171.4" y="115.4">I2C_SDA</text>
<text x="87.6" y="124.3">LSE_IN</text>
<text x="128.5" y="124.3">I2C_SCL</text>
<text x="171.4" y="120.4">SPI_SCK</text>
<text x="171.4" y="125.5">SPI_MOSI</text>
<text x="171.4" y="123">SPI_MISO</text>
<text x="87.6" y="126.8">LSE_OUT</text>
<text x="128.5" y="126.8">I2C_SDA</text>
<text x="171.4" y="128.1">TFT_TC</text>
<text x="171.4" y="130.6">TFT_RT</text>
<text x="171.4" y="133.1">TFT_DC</text>
</g>
<g font-size=".9" fill="#0f0f0f">
<text x="248.9" y="39.2">+</text>
<text x="87.6" y="65.9">SWD_NRST</text>
<text x="44.3" y="77.3">SW_CLK</text>
<text x="54.5" y="72.2">SWD_NRST</text>
<text x="44.4" y="82.4">SW_TRC</text>
<text x="44.5" y="79.8">SW_DIO</text>
<text x="59.9" y="111.6">HSE_IN</text>
<text x="59" y="124.3">HSE_OUT</text>
<text x="48.6" y="134.4">LSE_IN</text>
<text x="47.7" y="144.6">LSE_OUT</text>
</g>
</svg>
